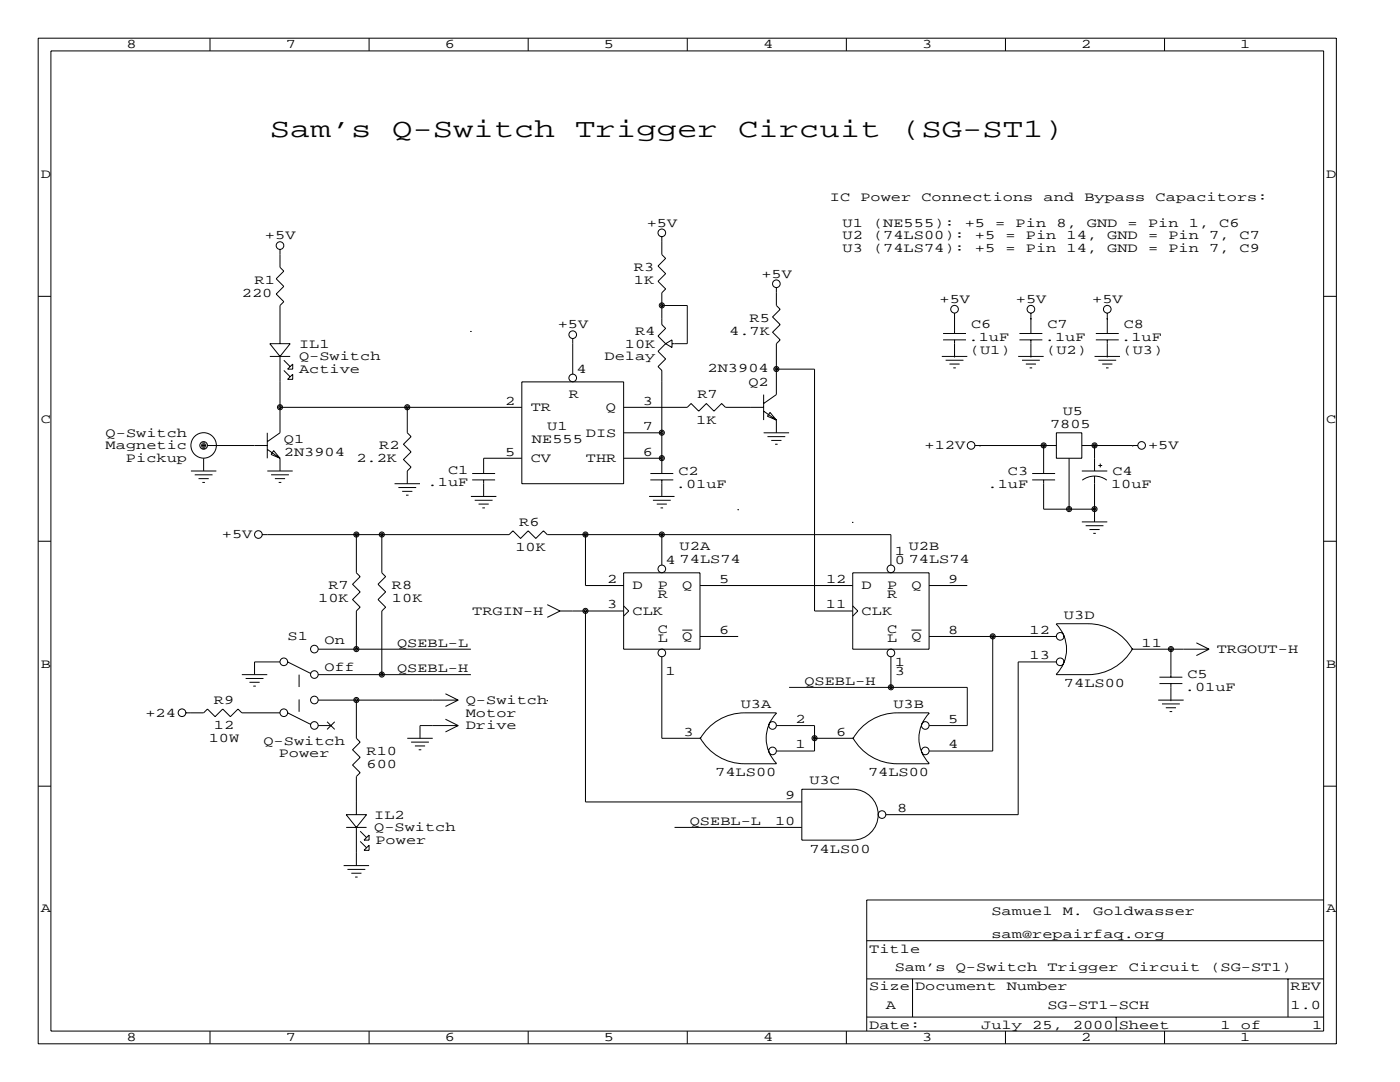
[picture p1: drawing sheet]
<svg xmlns="http://www.w3.org/2000/svg" width="279mm" height="216mm" viewBox="0 0 279 216" stroke-linecap="round" stroke-linejoin="round" font-family="sans-serif">
<g fill="none" stroke="#000" stroke-width=".2">
<path d="M7.6 7.6h259.1v200.7h-259.1zM10.2 10.2h254v195.5h-254zM41.9 7.6v2.6M73.7 7.6v2.6M105.4 7.6v2.6M137.2 7.6v2.6M168.9 7.6v2.6M200.7 7.6v2.6M232.4 7.6v2.6M7.6 59.1h2.6M55.9 49.8v3.5l.7 .8-1.5 1.5 1.5 1.5-1.5 1.6 1.5 1.5-.7 .8v7.6M132.1 47.2v3.6l.7 .8-1.5 1.5 1.5 1.5-1.5 1.5 1.5 1.6-.7 .7v6.4l.7 .7-1.5 1.6 1.5 1.5"/>
<path d="M154.9 57.4v3.6l.8 .7-1.5 1.5 1.5 1.6-1.5 1.5 1.5 1.5-.8 .8v10.1l-2.5 1.8M264.2 59.1h2.5M53.8 68.6h4.1l-2 2.5zM53.8 71.1h4.1M55.9 71.1v15.3l-2.6 1.7M56.6 71.9l1.3 1.3M56.6 73.9l1.3 1.3M58.4 72.6v1.1h-1zM58.4 74.7v1h-1zM94 66h.1M104.1 76.2h20.4v20.3h-20.4zM114.3 67.6v7.1"/>
<path d="M132.1 61h5.1v7.6h-3.1M132.8 68.6l-1.5 1.5 1.5 1.5-1.5 1.6 .8 .7v20.6M132.8 68.6l1.3-.8v1.5zM152.4 78.7v5.1M154.9 73.7h.1M154.9 73.7h7.7v48.2h7.6M188 71.1h5M188.2 67.8h4.6M188.2 66.5h4.6M188.7 71.9h3.6M189.5 72.6h2M190.2 73.4h.6"/>
<path d="M190.5 71.1h.1M190.5 63.5h.1M190.5 62.5v4M190.5 67.8v3.3M203.2 71.1h5.1M203.5 67.8h4.5M203.5 66.5h4.5M204 71.9h3.5M204.7 72.6h2.1M205.5 73.4h.5M205.7 63.5h.1M205.7 71.1h.1"/>
<path d="M205.7 62.5v4M205.7 67.8v3.3M218.4 71.1h5.1M218.7 67.8h4.6M218.7 66.5h4.6M219.2 71.9h3.6M220 72.6h2M220.7 73.4h.5M221 71.1h.1M221 63.5h.1M221 62.5v4M221 67.8v3.3"/>
<path d="M38.1 94h5.1M38.9 94.7h3.5M39.6 95.5h2.1M40.1 88.9h1M40.1 88.6h1M40.1 89.2h1M40.4 96.3h.5M40.4 88.4h.5M40.4 89.4h.5M40.6 91.4v2.6M41.4 88.9h11.9M53.3 94h5.1"/>
<path d="M53.3 86.4v5M53.3 89.7l2.6 1.7M54.1 94.7h3.6M54.6 89.9l1.3 1.5-1.8-.7zM54.9 95.5h2M55.6 96.3h.5M55.9 91.4v2.6M55.9 81.3h48.2M78.7 96.5h5.1M79.5 97.3h3.6M80.3 98h2M81 98.8h.5"/>
<path d="M81.3 81.3h.1M81.3 81.3v5.1l.7 .7-1.5 1.5 1.5 1.6-1.5 1.5 1.5 1.5-.7 .8v2.5M94 99.1h5.1M94.2 95.8h4.6M94.2 94.5h4.6M94.7 99.8h3.6M96.5 95.8v3.3M104.1 91.4h-7.6v3.1M124.5 86.4h7.6M124.5 81.3h12.7l.7-.8 1.5 1.5 1.6-1.5 1.5 1.5 1.5-1.5 .8 .8h7.6M124.5 91.4h7.6M129.5 99.1h5.1"/>
<path d="M129.8 95.8h4.6M129.8 94.5h4.6M130.3 99.8h3.6M132.1 95.8v3.3M152.4 86.4h5.1M152.4 82l2.5 1.8M153.2 87.1h3.5M153.7 82.3l1.2 1.5-1.7-.7zM153.9 87.9h2.1M154.7 88.6h.5M154.9 83.8v2.6M194.6 88.9h16.2"/>
<path d="M195.6 88.9h.1M206 95.8h4.6M206 94.5h4.6M208.3 88.9v5.6M208.3 95.8v5.8h10.1M210.8 86.4h5.1v5h-5.1zM213.4 91.4v10.2M215.9 94h5.1M215.9 88.9h11.2M216 95.8a4.1 4.1 0 0 1 4.9 0M218.4 88.9v5.1M218.4 95v9.1"/>
<path d="M219.2 92.9h.8M219.6 92.5v.8M226.1 88.9h.1M7.6 108h2.6M52.3 106.7h49.3l.8-.8 1.5 1.5 1.5-1.5 1.5 1.5 1.6-1.5 .7 .8h68.6v6.1M71.1 106.7v7.6l.8 .8-1.5 1.5 1.5 1.5-1.5 1.5 1.5 1.6-.8 .7v7.6M76.2 106.7v7.6l.8 .8-1.6 1.5 1.6 1.5-1.6 1.5 1.6 1.6-.8 .7v12.7M95.5 100.6h2M96.3 101.3h.5M116.8 106.7v10.1h7.7M124.5 114.3h15.2v15.2h-15.2zM131.1 100.6h2"/>
<path d="M131.8 101.3h.5M132.1 106.7h.1M132.1 106.7v6.1M139.7 116.8h30.5M147.3 101.6h.1M170.2 104.1h.1M170.2 114.3h15.2v15.2h-15.2zM185.4 116.8h7.6M215.9 104.1h5.1M216.7 104.9h3.5M217.4 105.7h2.1M218.2 106.4h.5"/>
<path d="M264.2 108h2.5M48.3 134.6h5M49 135.4h3.6M49.8 136.1h2M50.5 136.9h.6M55.9 132.1h-5.1v2.5M57.4 132.1l4.6 2.3M63.5 139.7h27.9M63.5 134.6h30.5M63.5 129.5h30.5M71.1 139.7v7.6l.8 .8-1.5 1.5 1.5 1.5-1.5 1.6 1.5 1.5-.8 .7v7.7M88.9 138.4l2.5 1.3"/>
<path d="M91.4 139.7l-2.5 1.3M109.2 139.7h.1M109.2 120.6l2.6 1.3M111.8 121.9l-2.6 1.3M111.8 121.9h12.7M116.8 121.9v38.1h43.2M124.5 120.9l1 1-1 1M132.1 131.1v16.2h7.6M136.2 125.7h2M139.7 127h7.6M157.5 137.2h35.5v7.6h-7.6M170.2 120.9l1 1-1 1"/>
<path d="M177.8 131.1v6.1M181.9 125.7h2M185.4 127h25.4M198.1 127h.1M198.1 127v22.9h-12.7M210.8 124.5a7.1 7.1 0 0 1 0 10.1M210.8 124.5h6.4a10.2 10.2 0 0 1 8.9 5.2M210.8 132.1h-7.6v30.5h-26.4M226.1 129.4a10.2 10.2 0 0 1-8.9 5.2h-6.4M226.1 129.5h15.2M231.1 139.7h5.1M231.4 136.4h4.6"/>
<path d="M231.4 135.1h4.6M233.7 129.5h.1M233.7 139.7h.1M233.7 129.5v5.6M233.7 136.4v3.3M238.8 128.3l2.5 1.2M241.3 129.5l-2.5 1.3M7.6 156.9h2.6M37.1 142.2h3.5l.8-.7 1.5 1.5 1.5-1.5 1.6 1.5 1.5-1.5 .8 .7h7.6M57.4 142.2l4.6 2.3M63.5 144.8h2.5M65.3 144l1.5 1.5"/>
<path d="M66.8 144l-1.5 1.5M81.3 147.3h5.1M82 148.1h3.6M82.8 148.8h2M83.6 149.6h.5M88.9 143.5l2.5 1.3M91.4 144.8l-2.5 1.2M91.4 144.8h-7.6v2.5M139.7 147.2a10.2 10.2 0 0 0 8.9 5.2h6.3M154.9 142.2h-6.3a10.2 10.2 0 0 0-8.9 5.3M154.9 144.8h7.7v5.1h-7.7M155 142.3a7.1 7.1 0 0 0 0 10"/>
<path d="M160 157.5h10.2a5.1 5.1 0 0 1 5.1 5.1 5.1 5.1 0 0 1-5.1 5h-10.2zM162.6 147.3h7.6M170.2 147.2a10.2 10.2 0 0 0 8.9 5.2h6.3M185.4 142.2h-6.3a10.2 10.2 0 0 0-8.9 5.3M185.5 142.3a7.1 7.1 0 0 0 0 10M231.9 140.5h3.6M232.7 141.2h2M233.4 142h.5M264.2 156.9h2.5M68.6 172.7h5.1M69.1 162.6h4.1l-2.1 2.5zM69.1 165.1h4.1"/>
<path d="M69.3 173.5h3.6M70.1 174.2h2M70.9 175h.5M71.1 165.1v7.6M71.9 165.9l1.3 1.2M71.9 167.9l1.3 1.3M73.7 166.6v1h-1.1zM73.7 168.7v1h-1.1zM134.6 165.1h25.4M264.2 179.6h-91.2v26.1M173 195.3h91.2M173 187.7h91.2"/>
<path d="M182.1 195.3v7.6M257 195.3v7.6M41.9 205.7v2.6M73.7 205.7v2.6M105.4 205.7v2.6M137.2 205.7v2.6M168.9 205.7v2.6M173 202.9h91.2M200.7 205.7v2.6M222.8 202.9v2.8M232.4 205.7v2.6"/>
<circle cx="55.9" cy="49" r=".76"/>
<circle cx="132.1" cy="46.5" r=".76"/>
<circle cx="154.9" cy="56.6" r=".76"/>
<circle cx="114.3" cy="75.4" r=".76"/>
<circle cx="114.3" cy="66.8" r=".76"/>
<circle cx="132.1" cy="60.9" r=".51"/>
<circle cx="132.1" cy="60.9" r=".25"/>
<circle cx="154.9" cy="73.6" r=".51"/>
<circle cx="154.9" cy="73.6" r=".25"/>
<circle cx="190.5" cy="61.7" r=".76"/>
<circle cx="205.7" cy="61.7" r=".76"/>
<circle cx="221" cy="61.7" r=".76"/>
<circle cx="40.6" cy="88.9" r=".76"/>
<circle cx="40.6" cy="88.9" r="2.54"/>
<circle cx="55.9" cy="81.3" r=".51"/>
<circle cx="55.9" cy="81.3" r=".25"/>
<circle cx="81.3" cy="81.3" r=".51"/>
<circle cx="81.3" cy="81.3" r=".25"/>
<circle cx="132.1" cy="86.3" r=".51"/>
<circle cx="132.1" cy="91.4" r=".51"/>
<circle cx="132.1" cy="86.3" r=".25"/>
<circle cx="132.1" cy="91.4" r=".25"/>
<circle cx="193.8" cy="88.9" r=".76"/>
<circle cx="208.3" cy="88.9" r=".51"/>
<circle cx="208.3" cy="88.9" r=".25"/>
<circle cx="218.4" cy="88.9" r=".51"/>
<circle cx="218.4" cy="88.9" r=".25"/>
<circle cx="227.8" cy="88.9" r=".76"/>
<circle cx="51.6" cy="106.7" r=".76"/>
<circle cx="71.1" cy="106.7" r=".51"/>
<circle cx="71.1" cy="106.7" r=".25"/>
<circle cx="76.2" cy="106.7" r=".51"/>
<circle cx="76.2" cy="106.7" r=".25"/>
<circle cx="116.8" cy="106.7" r=".51"/>
<circle cx="116.8" cy="106.7" r=".25"/>
<circle cx="132.1" cy="106.7" r=".51"/>
<circle cx="132.1" cy="113.5" r=".76"/>
<circle cx="132.1" cy="106.7" r=".25"/>
<circle cx="177.8" cy="113.5" r=".76"/>
<circle cx="213.4" cy="101.6" r=".51"/>
<circle cx="213.4" cy="101.6" r=".25"/>
<circle cx="218.4" cy="101.6" r=".51"/>
<circle cx="218.4" cy="101.6" r=".25"/>
<circle cx="56.6" cy="132.1" r=".76"/>
<circle cx="62.7" cy="134.6" r=".76"/>
<circle cx="62.7" cy="139.7" r=".76"/>
<circle cx="62.7" cy="129.5" r=".76"/>
<circle cx="71.1" cy="139.7" r=".51"/>
<circle cx="71.1" cy="129.5" r=".51"/>
<circle cx="71.1" cy="139.7" r=".25"/>
<circle cx="71.1" cy="129.5" r=".25"/>
<circle cx="76.2" cy="134.6" r=".51"/>
<circle cx="76.2" cy="134.6" r=".25"/>
<circle cx="116.8" cy="121.9" r=".51"/>
<circle cx="116.8" cy="121.9" r=".25"/>
<circle cx="132.1" cy="130.3" r=".76"/>
<circle cx="177.8" cy="137.1" r=".51"/>
<circle cx="177.8" cy="130.3" r=".76"/>
<circle cx="177.8" cy="137.1" r=".25"/>
<circle cx="198.1" cy="127" r=".51"/>
<circle cx="198.1" cy="127" r=".25"/>
<circle cx="211.6" cy="132.1" r=".76"/>
<circle cx="211.6" cy="127" r=".76"/>
<circle cx="233.7" cy="129.5" r=".51"/>
<circle cx="233.7" cy="129.5" r=".25"/>
<circle cx="36.3" cy="142.2" r=".76"/>
<circle cx="56.6" cy="142.2" r=".76"/>
<circle cx="62.7" cy="144.8" r=".76"/>
<circle cx="154.2" cy="149.8" r=".76"/>
<circle cx="154.2" cy="144.8" r=".76"/>
<circle cx="162.6" cy="147.3" r=".51"/>
<circle cx="162.6" cy="147.3" r=".25"/>
<circle cx="184.7" cy="149.8" r=".76"/>
<circle cx="184.7" cy="144.8" r=".76"/>
<circle cx="176" cy="162.5" r=".76"/>
</g>
<path d="M59.7 134.6v7.6" fill="none" stroke="#000" stroke-width=".2" stroke-dasharray="2.5" stroke-linecap="butt"/>
<g font-size="5.3">
<text x="53.8" y="27.4">Sam’s</text>
<text x="78.2" y="27.4">Q-Switch</text>
<text x="114.8" y="27.4">Trigger</text>
<text x="147.3" y="27.4">Circuit</text>
<text x="179.8" y="27.4">(SG-ST1)</text>
</g>
<g font-size="2.6">
<text x="25.3" y="9.7">8</text>
<text x="57" y="9.7">7</text>
<text x="88.8" y="9.7">6</text>
<text x="120.5" y="9.7">5</text>
<text x="152.3" y="9.7">4</text>
<text x="184" y="9.7">3</text>
<text x="215.8" y="9.7">2</text>
<text x="247.5" y="9.7">1</text>
<text x="8.1" y="35.5">D</text>
<text x="264.7" y="35.5">D</text>
<text x="165.6" y="40.1">IC</text>
<text x="171.7" y="40.1">Power</text>
<text x="183.9" y="40.1">Connections</text>
<text x="208.3" y="40.1">and</text>
<text x="216.4" y="40.1">Bypass</text>
<text x="230.6" y="40.1">Capacitors:</text>
<text x="52.9" y="47.8">+5V</text>
<text x="129.1" y="45.2">+5V</text>
<text x="168.1" y="45.2">U1</text>
<text x="168.1" y="47.8">U2</text>
<text x="174.2" y="45.2">(NE555):</text>
<text x="174.2" y="47.8">(74LS00):</text>
<text x="192.5" y="45.2">+5</text>
<text x="194.6" y="47.8">+5</text>
<text x="198.6" y="45.2">=</text>
<text x="200.7" y="47.8">=</text>
<text x="202.7" y="45.2">Pin</text>
<text x="204.7" y="47.8">Pin</text>
<text x="210.8" y="45.2">8,</text>
<text x="212.9" y="47.8">14,</text>
<text x="216.9" y="45.2">GND</text>
<text x="221" y="47.8">GND</text>
<text x="225" y="45.2">=</text>
<text x="229.1" y="45.2">Pin</text>
<text x="229.1" y="47.8">=</text>
<text x="233.2" y="47.8">Pin</text>
<text x="237.2" y="45.2">1,</text>
<text x="241.3" y="47.8">7,</text>
<text x="243.3" y="45.2">C6</text>
<text x="247.4" y="47.8">C7</text>
<text x="168.1" y="50.3">U3</text>
<text x="174.2" y="50.3">(74LS74):</text>
<text x="194.6" y="50.3">+5</text>
<text x="200.7" y="50.3">=</text>
<text x="204.7" y="50.3">Pin</text>
<text x="212.9" y="50.3">14,</text>
<text x="221" y="50.3">GND</text>
<text x="229.1" y="50.3">=</text>
<text x="233.2" y="50.3">Pin</text>
<text x="241.3" y="50.3">7,</text>
<text x="247.4" y="50.3">C9</text>
<text x="48.3" y="59.2">220</text>
<text x="50.8" y="56.6">R1</text>
<text x="126.5" y="54.1">R3</text>
<text x="126.5" y="56.6">1K</text>
<text x="151.9" y="55.4">+5V</text>
<text x="111.3" y="65.5">+5V</text>
<text x="149.6" y="64.3">R5</text>
<text x="187.5" y="60.5">+5V</text>
<text x="193.8" y="65.5">C6</text>
<text x="202.7" y="60.5">+5V</text>
<text x="209" y="65.5">C7</text>
<text x="218" y="60.5">+5V</text>
<text x="224.3" y="65.5">C8</text>
<text x="59.7" y="69.3">IL1</text>
<text x="59.7" y="71.9">Q-Switch</text>
<text x="120.6" y="71.9">Delay</text>
<text x="124.7" y="69.3">10K</text>
<text x="126.7" y="66.8">R4</text>
<text x="145.5" y="66.8">4.7K</text>
<text x="193.3" y="68.1">.1uF</text>
<text x="193.5" y="70.6">(U1)</text>
<text x="208.5" y="68.1">.1uF</text>
<text x="208.8" y="70.6">(U2)</text>
<text x="223.8" y="68.1">.1uF</text>
<text x="224" y="70.6">(U3)</text>
<text x="59.7" y="74.4">Active</text>
<text x="115.1" y="74.4">4</text>
<text x="141.2" y="74.2">2N3904</text>
<text x="149.4" y="77">Q2</text>
<text x="100.8" y="80.8">2</text>
<text x="105.9" y="82">TR</text>
<text x="113.5" y="79.5">R</text>
<text x="120.9" y="82">Q</text>
<text x="128.3" y="80.8">3</text>
<text x="139.2" y="79.5">R7</text>
<text x="212.1" y="82.8">U5</text>
<text x="8.1" y="84.3">C</text>
<text x="21.1" y="87.1">Q-Switch</text>
<text x="21.1" y="89.7">Magnetic</text>
<text x="56.6" y="88.4">Q1</text>
<text x="75.7" y="89.7">R2</text>
<text x="106.2" y="88.4">NE555</text>
<text x="109.2" y="85.9">U1</text>
<text x="116.9" y="87.1">DIS</text>
<text x="128.3" y="85.9">7</text>
<text x="138.9" y="84.6">1K</text>
<text x="184.5" y="89.7">+12V</text>
<text x="209.5" y="85.3">7805</text>
<text x="229.1" y="89.7">+5V</text>
<text x="264.7" y="84.3">C</text>
<text x="25.1" y="92.2">Pickup</text>
<text x="56.6" y="90.9">2N3904</text>
<text x="71.1" y="92.2">2.2K</text>
<text x="89.4" y="94.5">C1</text>
<text x="100.8" y="90.9">5</text>
<text x="105.9" y="92.2">CV</text>
<text x="116.9" y="92.2">THR</text>
<text x="128.3" y="90.9">6</text>
<text x="135.4" y="94.7">C2</text>
<text x="201.2" y="94.7">C3</text>
<text x="222" y="94.7">C4</text>
<text x="85.3" y="97">.1uF</text>
<text x="134.9" y="97.3">.01uF</text>
<text x="197.1" y="97.3">.1uF</text>
<text x="221.7" y="97.3">10uF</text>
<text x="44.3" y="107.4">+5V</text>
<text x="103.6" y="104.9">R6</text>
<text x="102.9" y="110">10K</text>
<text x="132.8" y="112.5">4</text>
<text x="135.6" y="109.7">U2A</text>
<text x="135.6" y="112.3">74LS74</text>
<text x="178.6" y="110.7">1</text>
<text x="178.6" y="112.5">0</text>
<text x="181.4" y="109.7">U2B</text>
<text x="181.4" y="112.3">74LS74</text>
<text x="65.5" y="117.6">R7</text>
<text x="78.2" y="117.6">R8</text>
<text x="121.2" y="116.3">2</text>
<text x="126.2" y="117.6">D</text>
<text x="131.3" y="117.6">P</text>
<text x="131.3" y="119.4">R</text>
<text x="136.2" y="117.6">Q</text>
<text x="143.5" y="116.3">5</text>
<text x="164.8" y="116.3">12</text>
<text x="172" y="117.6">D</text>
<text x="177" y="117.6">P</text>
<text x="177" y="119.4">R</text>
<text x="181.9" y="117.6">Q</text>
<text x="189.2" y="116.3">9</text>
<text x="63.5" y="120.1">10K</text>
<text x="78.2" y="120.1">10K</text>
<text x="94.2" y="122.7">TRGIN-H</text>
<text x="121.2" y="121.4">3</text>
<text x="126.2" y="122.7">CLK</text>
<text x="164.8" y="121.4">11</text>
<text x="172" y="122.7">CLK</text>
<text x="212.3" y="123.4">U3D</text>
<text x="57.4" y="127.8">S1</text>
<text x="64.8" y="128.5">On</text>
<text x="79.2" y="129">QSEBL-L</text>
<text x="131.3" y="126.2">C</text>
<text x="131.3" y="128">L</text>
<text x="136.2" y="127.8">Q</text>
<text x="143.5" y="126.5">6</text>
<text x="177" y="126.2">C</text>
<text x="177" y="128">L</text>
<text x="181.9" y="127.8">Q</text>
<text x="189.2" y="126.5">8</text>
<text x="205.5" y="126.5">12</text>
<text x="205.5" y="131.6">13</text>
<text x="227.8" y="129">11</text>
<text x="242.8" y="130.3">TRGOUT-H</text>
<text x="8.1" y="133.2">B</text>
<text x="64.8" y="133.9">Off</text>
<text x="79.2" y="134.1">QSEBL-H</text>
<text x="132.8" y="134.6">1</text>
<text x="160.5" y="136.7">QSEBL-H</text>
<text x="178.6" y="132.8">1</text>
<text x="178.6" y="134.6">3</text>
<text x="212.3" y="137.2">74LS00</text>
<text x="236.5" y="137.9">.01uF</text>
<text x="237" y="135.4">C5</text>
<text x="264.7" y="133.2">B</text>
<text x="29" y="143">+24</text>
<text x="42.7" y="140.5">R9</text>
<text x="93" y="140.5">Q-Switch</text>
<text x="93" y="143">Motor</text>
<text x="147.8" y="141.2">U3A</text>
<text x="178.3" y="141.2">U3B</text>
<text x="41.7" y="148.1">10W</text>
<text x="42.7" y="145.5">12</text>
<text x="52.6" y="148.6">Q-Switch</text>
<text x="93" y="145.5">Drive</text>
<text x="136.4" y="146.8">3</text>
<text x="158.7" y="149.4">1</text>
<text x="158.7" y="144.3">2</text>
<text x="166.9" y="146.8">6</text>
<text x="189.2" y="149.4">4</text>
<text x="189.2" y="144.3">5</text>
<text x="55.6" y="151.1">Power</text>
<text x="73.2" y="150.6">R10</text>
<text x="73.2" y="153.2">600</text>
<text x="142.7" y="154.9">74LS00</text>
<text x="173.2" y="154.9">74LS00</text>
<text x="156.7" y="159.5">9</text>
<text x="161.5" y="156.5">U3C</text>
<text x="74.7" y="163.3">IL2</text>
<text x="74.7" y="165.9">Q-Switch</text>
<text x="137.7" y="164.6">QSEBL-L</text>
<text x="154.7" y="164.6">10</text>
<text x="179.1" y="162.1">8</text>
<text x="74.9" y="168.4">Power</text>
<text x="161.5" y="170.2">74LS00</text>
<text x="8.1" y="182.1">A</text>
<text x="197.9" y="182.6">Samuel</text>
<text x="212.1" y="182.6">M.</text>
<text x="218.2" y="182.6">Goldwasser</text>
<text x="264.7" y="182.1">A</text>
<text x="173.5" y="190.2">Title</text>
<text x="197.9" y="187.2">sam@repairfaq.org</text>
<text x="173.5" y="197.6">Size Document</text>
<text x="178.6" y="193.8">Sam’s</text>
<text x="190.8" y="193.8">Q-Switch</text>
<text x="200.9" y="197.6">Number</text>
<text x="209" y="193.8">Trigger</text>
<text x="225.3" y="193.8">Circuit</text>
<text x="241.6" y="193.8">(SG-ST1)</text>
<text x="257.6" y="197.6">REV</text>
<text x="176.8" y="201.4">A</text>
<text x="209" y="201.4">SG-ST1-SCH</text>
<text x="257.6" y="201.4">1.0</text>
<text x="25.3" y="207.8">8</text>
<text x="57" y="207.8">7</text>
<text x="88.8" y="207.8">6</text>
<text x="120.5" y="207.8">5</text>
<text x="152.3" y="207.8">4</text>
<text x="173.5" y="205.2">Date:</text>
<text x="184" y="207.8">3</text>
<text x="195.8" y="205.2">July</text>
<text x="206" y="205.2">25,</text>
<text x="214.1" y="205.2">2000 Sheet</text>
<text x="215.8" y="207.8">2</text>
<text x="243.6" y="205.2">1</text>
<text x="247.5" y="207.8">1</text>
<text x="247.7" y="205.2">of</text>
<text x="261.9" y="205.2">1</text>
</g>
</svg>
